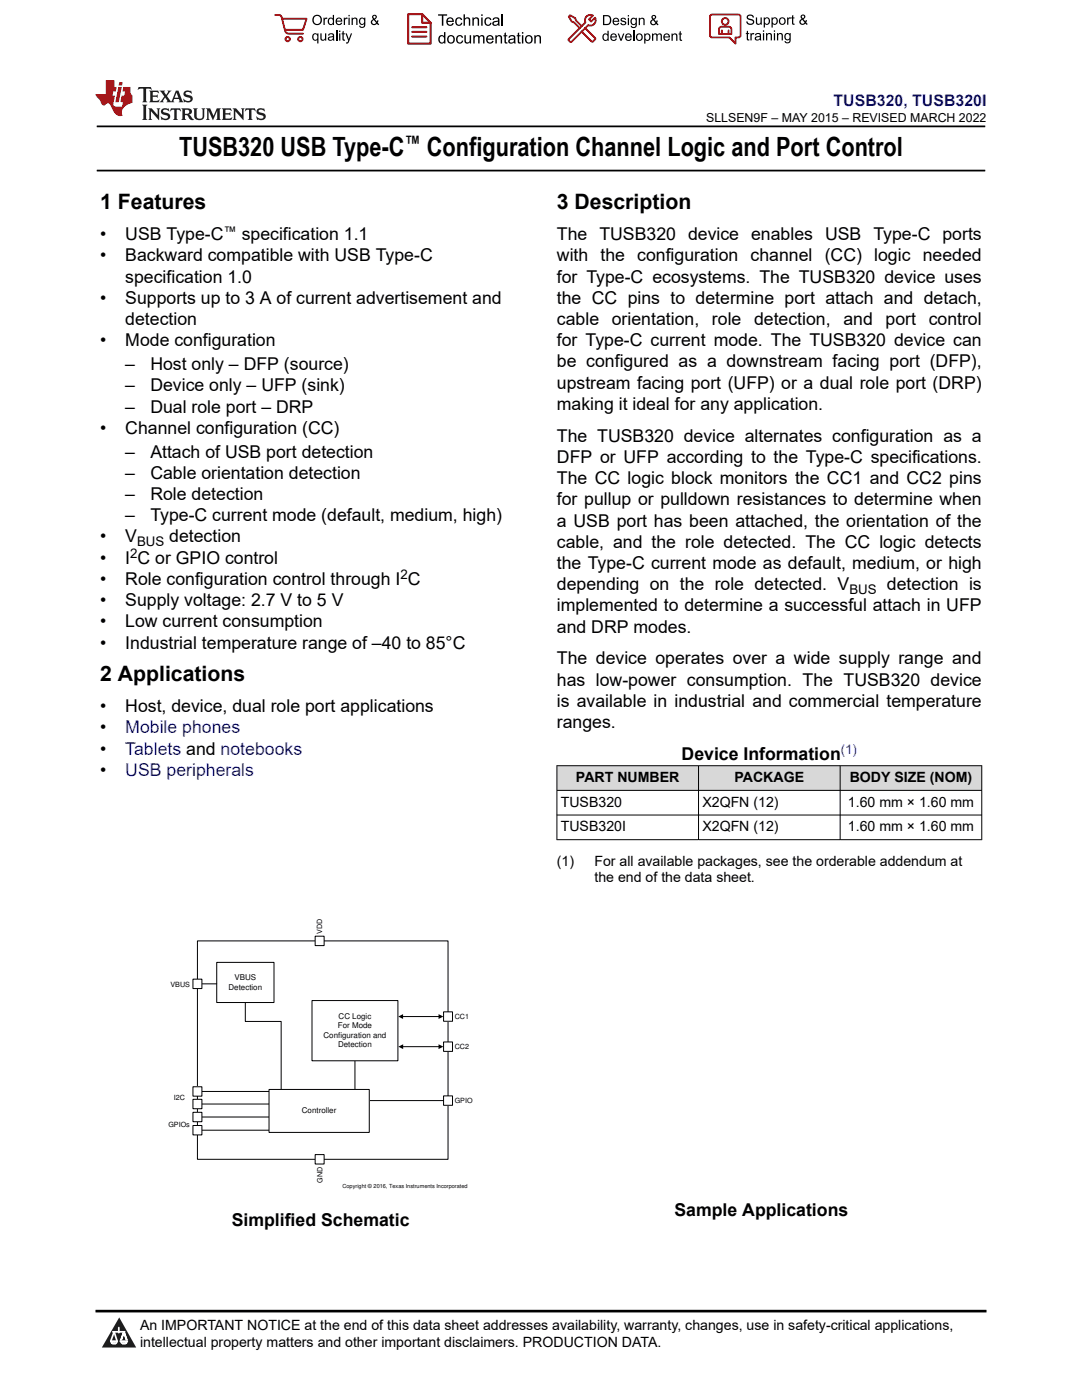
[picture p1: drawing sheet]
<svg xmlns="http://www.w3.org/2000/svg" width="216mm" height="279mm" viewBox="0 0 216 279" stroke-linecap="round" stroke-linejoin="round" font-family="sans-serif">
<path d="M19.3 25.2h177.3M19.3 34h177.3" fill="none" stroke="#000" stroke-width=".35"/>
<g fill="#d8d8d8">
<path d="M111.1 152.8h84.8v4.9h-84.8z" fill-rule="evenodd"/>
<path d="M111.2 152.9h28.1v4.8h-28.1z" fill-rule="evenodd"/>
<path d="M139.4 152.9h28.2v4.8h-28.2z" fill-rule="evenodd"/>
<path d="M167.7 152.9h28.1v4.8h-28.1z" fill-rule="evenodd"/>
</g>
<path d="M111.1 152.8h84.9M111.1 157.7h84.9M111.1 152.8v14.8M139.4 152.8v14.8M167.6 152.8v14.8M195.9 152.8v14.8M111.1 162.7h84.9M111.1 167.6h84.9" fill="none" stroke="#000" stroke-width=".2"/>
<path d="M39.4 187.8h50v43.6h-50z" fill-rule="evenodd" fill="#fff"/>
<path d="M39.4 187.8h50v43.6h-50zM70.8 205.6v15.8" fill="none" stroke="#000" stroke-width=".2"/>
<path d="M62.3 199.7h17.1v12h-17.1z" fill-rule="evenodd" fill="#fff"/>
<path d="M48.9 199.2v4.7h7.2v13.9M62.3 199.7h17.1v12h-17.1zM39.3 217.8h14.4M73.7 219.6h15.7M80.3 202.9h7.3M80.3 208.9h7.3M39.4 225.6h14.3M39.4 222.9h14.3M39.4 220.3h14.4" fill="none" stroke="#000" stroke-width=".2"/>
<path d="M79.5 202.9l.9-.5v1zM79.5 208.9l.9-.5v1zM87.5 202.4l1 .5-1 .5zM87.5 208.4l1 .5-1 .5z" fill="#000"/>
<path d="M38.5 224.6h1.8v1.9h-1.8z" fill-rule="evenodd" fill="#fff"/>
<path d="M38.5 224.6h1.8v1.9h-1.8z" fill="none" stroke="#000" stroke-width=".2"/>
<path d="M38.5 222h1.8v1.9h-1.8z" fill-rule="evenodd" fill="#fff"/>
<path d="M38.5 222h1.8v1.9h-1.8z" fill="none" stroke="#000" stroke-width=".2"/>
<path d="M38.5 219.4h1.8v1.9h-1.8z" fill-rule="evenodd" fill="#fff"/>
<path d="M38.5 219.4h1.8v1.9h-1.8z" fill="none" stroke="#000" stroke-width=".2"/>
<path d="M38.5 216.9h1.8v1.9h-1.8z" fill-rule="evenodd" fill="#fff"/>
<path d="M38.5 216.9h1.8v1.9h-1.8z" fill="none" stroke="#000" stroke-width=".2"/>
<path d="M62.9 186.8h1.8v1.9h-1.8z" fill-rule="evenodd" fill="#fff"/>
<path d="M62.9 186.8h1.8v1.9h-1.8z" fill="none" stroke="#000" stroke-width=".2"/>
<path d="M88.5 218.7h1.8v1.9h-1.8z" fill-rule="evenodd" fill="#fff"/>
<path d="M88.5 218.7h1.8v1.9h-1.8z" fill="none" stroke="#000" stroke-width=".2"/>
<path d="M88.5 207.9h1.8v1.9h-1.8z" fill-rule="evenodd" fill="#fff"/>
<path d="M88.5 207.9h1.8v1.9h-1.8z" fill="none" stroke="#000" stroke-width=".2"/>
<path d="M88.5 201.9h1.8v1.9h-1.8z" fill-rule="evenodd" fill="#fff"/>
<path d="M88.5 201.9h1.8v1.9h-1.8z" fill="none" stroke="#000" stroke-width=".2"/>
<path d="M53.7 217.4h20v8.6h-20z" fill-rule="evenodd" fill="#fff"/>
<path d="M53.7 217.4h20v8.6h-20z" fill="none" stroke="#000" stroke-width=".2"/>
<path d="M62.9 230.4h1.8v1.9h-1.8z" fill-rule="evenodd" fill="#fff"/>
<path d="M62.9 230.4h1.8v1.9h-1.8z" fill="none" stroke="#000" stroke-width=".2"/>
<path d="M43.2 192.1h11.5v8h-11.5z" fill-rule="evenodd" fill="#fff"/>
<path d="M39.4 196.3h3.8M43.2 192.1h11.5v8h-11.5z" fill="none" stroke="#000" stroke-width=".2"/>
<path d="M38.5 195.4h1.8v1.9h-1.8z" fill-rule="evenodd" fill="#fff"/>
<path d="M38.5 195.4h1.8v1.9h-1.8z" fill="none" stroke="#000" stroke-width=".2"/>
<path d="M0 0h215.9v23.8h-215.9z" fill-rule="evenodd" fill="#fff"/>
<path d="M27.7 17.4l-.2 .6 .5-.3h.6v.1v2.2l-.2 .4h1l-.2-.4v-2.2v-.1h.5l.5 .3-.1-.6zM29.8 18.1l.2 .4v1.5l-.2 .4h1.9l.1-.6a1.08 1.08 0 0 1-1.3 .2v-.7h.6l.4 .2v-.6l-.4 .2h-.6v-.6l.2-.1a1 1 0 0 1 1 .2l-.1-.5zM31.8 18.1l1 1.1-1 1.2h.9l-.2-.2 .4-.7 .5 .7-.2 .2h1.6l-.2-.2 .1-.4h1l.1 .4-.1 .2h.9l-.2-.3-.8-2h-.5l-1 2.2-.8-1.1 .9-1.1h-.8l.2 .2-.5 .7-.3-.7 .1-.2zM35.2 18.5l.4 1h-.8zM36.8 18.2a.65 .65 0 0 0-.2 .7 .65 .65 0 0 0 .6 .5l.7 .2 .1 .2a.79 .79 0 0 1-.7 .4 .79 .79 0 0 1-.7-.5l.1 .7 .2-.1a.93 .93 0 0 0 1.1 .1 .93 .93 0 0 0 .4-1 1.46 1.46 0 0 0-1.2-.6l-.1-.3a1.09 1.09 0 0 1 1.2 .2l-.2-.6-.1 .1-.6-.2zM28.4 20.9l.2 .4v2.3l-.2 .3h1l-.2-.3v-2.3l.2-.4zM29.6 21.6l.2 .4v1.6l-.2 .3h.8l-.3-.3v-1.4l1.7 1.8v-2l.2-.4h-.8l.2 .2 .1 1.1-1.2-1.3zM32.3 21.8a.65 .65 0 0 0-.2 .7 .65 .65 0 0 0 .7 .4l.6 .2 .1 .2a.79 .79 0 0 1-.7 .4 .79 .79 0 0 1-.7-.5l.1 .7 .2-.1a.93 .93 0 0 0 1.1 .1 .93 .93 0 0 0 .4-.9 1.46 1.46 0 0 0-1.2-.6l-.1-.4a1.09 1.09 0 0 1 1.2 .2l-.2-.6-.1 .1-.6-.1zM34.1 21.6l-.1 .7a.63 .63 0 0 1 .7-.4l.1 1.7-.3 .3h1l-.2-.3v-1.7a.66 .66 0 0 1 .8 .4l-.1-.7zM36.2 21.6l.2 .4v1.6l-.2 .3h.9l-.2-.2v-.7h.5l.1 .2a.79 .79 0 0 0 1.2 .6l-1-.9a.61 .61 0 0 0 .6-.6 .61 .61 0 0 0-.5-.6zM36.9 21.9h.2a.47 .47 0 0 1 .5 .1 .47 .47 0 0 1 .1 .5l-.2 .2h-.6zM38.5 21.6l.2 .2a2.27 2.27 0 0 0 .4 2 1.04 1.04 0 0 0 1.7-.7v-1.3l.2-.2h-.8l.2 .4v1.1a.6 .6 0 0 1-.6 .6 .6 .6 0 0 1-.6-.6v-1.1l.3-.4zM41.1 21.6l.2 .4v1.6l-.2 .3h.7l-.2-.3v-1.5l.9 1.9 .8-1.9v1.5l-.2 .3h1l-.3-.3v-1.6l.3-.4h-.8l-.7 1.5-.7-1.5zM44.3 21.6l.2 .4v1.6l-.2 .3h1.9l.1-.5a1.09 1.09 0 0 1-1.3 .1v-.6h.6l.4 .1v-.6l-.4 .2h-.6v-.6l.2-.1a1.01 1.01 0 0 1 1 .3l-.1-.6zM46.4 21.6l.3 .4v1.6l-.3 .3h.8l-.2-.3v-1.4l1.6 1.8v-2l.2-.4h-.7l.2 .2v1.1l-1.2-1.3zM49 21.6l-.1 .7a.63 .63 0 0 1 .8-.4v1.7l-.3 .3h1l-.2-.3v-1.7a.66 .66 0 0 1 .8 .4l-.1-.7zM51.4 21.8a.65 .65 0 0 0-.2 .7 .65 .65 0 0 0 .6 .4l.6 .2 .2 .2a.79 .79 0 0 1-.8 .4 .79 .79 0 0 1-.6-.5l.1 .7 .2-.1a.93 .93 0 0 0 1 .1 .93 .93 0 0 0 .5-.9 1.46 1.46 0 0 0-1.3-.6l-.1-.4a1.09 1.09 0 0 1 1.3 .2l-.2-.6-.2 .1-.5-.1z" fill="#231f20"/>
<path d="M21.1 16v2.8h-2.1l.1 .3 .9 1a.95 .95 0 0 0 .9 .9 .59 .59 0 0 1 .6-.4 .59 .59 0 0 1 .5 .4l.4 .8a1.59 1.59 0 0 0 2.1 1.3 1.61 1.61 0 0 1 1-2.2l1-.4-.1-1.5a1.59 1.59 0 0 1-.4-1.6h-1.4l-.2 .9h.5l-.1 .8h-.5l-.2 1v.2l.4 .1-.2 .9h-.6a.73 .73 0 0 1-1.1-.7l.3-1.5h-.5l.2-.8h.5l.2-.9h-.5v-1.4zM23.6 17.4l-.6 3h.7l.6-3zM23.8 16.4l-.1 .7h.7l.1-.7z" fill="#ed1c24"/>
<g fill="#000">
<path d="M62.3 4a1 1 0 0 1 2 0 1 1 0 0 1-2 0zM62.8 3.4a.78 .78 0 0 0-.1 1.1 .78 .78 0 0 0 1.1 .1 .78 .78 0 0 0 .1-1.1 .78 .78 0 0 0-1.1-.1z" fill-rule="evenodd"/>
<path d="M62.5 6.8l.4-.2 .4 .3v-.2h.2v2h-.2v-.7a.68 .68 0 0 1-.9-.1 .68 .68 0 0 1 0-.9zM62.6 7a.51 .51 0 0 0-.1 .6 .51 .51 0 0 0 .7 .2 .51 .51 0 0 0 .1-.7 .51 .51 0 0 0-.7-.1z" fill-rule="evenodd"/>
<path d="M64.5 3.5h.3v.3l.1-.3h.3l.1 .1-.1 .2a.32 .32 0 0 0-.3 0 .32 .32 0 0 0-.1 .4v.8h-.3z" fill-rule="evenodd"/>
<path d="M63.9 6.7h.3v.8a.36 .36 0 0 0 .3 .4 .36 .36 0 0 0 .4-.5v-.7h.2v1.4h-.2v-.2a.51 .51 0 0 1-.6 .2 .51 .51 0 0 1-.4-.5z" fill-rule="evenodd"/>
<path d="M65.6 3.7l.4-.2 .4 .2v-.7h.3v2h-.3v-.2a.7 .7 0 0 1-1-.1 .7 .7 0 0 1 .2-1zM65.8 3.8a.51 .51 0 0 0-.1 .7 .51 .51 0 0 0 .6 .2 .51 .51 0 0 0 .1-.7 .51 .51 0 0 0-.6-.2z" fill-rule="evenodd"/>
<path d="M65.6 6.8a.66 .66 0 0 1 .8-.1 .66 .66 0 0 1 .3 .8v.6h-.2l-.1-.2a.52 .52 0 0 1-.7 .2 .52 .52 0 0 1-.2-.6l.3-.2a.42 .42 0 0 0 .6-.3l-.3-.2-.3 .1-.1 .2h-.3zM65.7 7.6a.35 .35 0 0 0 .3 .4 .35 .35 0 0 0 .4-.4v-.2z" fill-rule="evenodd"/>
<path d="M67.7 6.1h.2v.3h-.2zM67.7 6.7h.2v1.4h-.2z" fill-rule="evenodd"/>
<path d="M67.1 3.7a.68 .68 0 0 1 .9-.1 .68 .68 0 0 1 .3 .7h-1.1a.42 .42 0 0 0 .3 .5 .42 .42 0 0 0 .5-.3h.3a.73 .73 0 0 1-1.1 .4 .73 .73 0 0 1-.1-1.2zM67.4 3.8l-.2 .3h.8l-.2-.4z" fill-rule="evenodd"/>
<path d="M68.6 3.5h.2v.3l.2-.3h.3l.1 .1-.1 .2a.32 .32 0 0 0-.4 0 .32 .32 0 0 0-.1 .4v.8h-.2z" fill-rule="evenodd"/>
<path d="M68.3 6.3l.3-.1v.5h.2v.1h-.2v.9l.3 .4a.36 .36 0 0 1-.4 0 .36 .36 0 0 1-.2-.4v-.9h-.1v-.1h.1z" fill-rule="evenodd"/>
<path d="M68.9 6.7h.3l.4 1.1 .4-1.1h.3l-.6 1.4a.51 .51 0 0 1-.6 .6l-.1-.3h.3l.2-.3z" fill-rule="evenodd"/>
<path d="M69.5 3h.3v.3h-.3zM69.5 3.5h.3v1.5h-.3z" fill-rule="evenodd"/>
<path d="M70.2 3.5h.2v.2a.52 .52 0 0 1 .6-.2 .52 .52 0 0 1 .3 .6v.9h-.2v-.9a.34 .34 0 0 0-.3-.4 .34 .34 0 0 0-.4 .3v1h-.2z" fill-rule="evenodd"/>
<path d="M71.8 3.7l.4-.2 .5 .2v-.2h.2v1.3a.64 .64 0 0 1-.5 .8 .64 .64 0 0 1-.7-.5h.2a.41 .41 0 0 0 .5 .2 .41 .41 0 0 0 .2-.5 .69 .69 0 0 1-.9-.1 .69 .69 0 0 1 .1-1zM72 3.8a.5 .5 0 0 0-.1 .7 .5 .5 0 0 0 .7 .1 .5 .5 0 0 0 .1-.6 .5 .5 0 0 0-.7-.2z" fill-rule="evenodd"/>
<path d="M74.4 3.1a.47 .47 0 0 1 .7 .1 .47 .47 0 0 1-.3 .7l.4 .4 .1-.3 .2 .1-.1 .4 .3 .3-.2 .2-.3-.3a.63 .63 0 0 1-1 .1 .63 .63 0 0 1 .3-1l-.3-.4zM74.5 3.4a.27 .27 0 0 0 .5 0 .27 .27 0 0 0-.5 0zM74.4 4.1a.4 .4 0 0 0 0 .6 .4 .4 0 0 0 .6-.1l-.4-.6z" fill-rule="evenodd"/>
<path d="M87.4 2.9h1.8v.2h-.7v2h-.3v-2h-.8z" fill-rule="evenodd"/>
<path d="M87.6 7.2l.5-.2 .5 .2v-.8h.3v2.3h-.3v-.2a.76 .76 0 0 1-1-.1 .76 .76 0 0 1-.1-1zM87.9 7.4a.58 .58 0 0 0-.2 .7 .58 .58 0 0 0 .8 .2 .58 .58 0 0 0 .1-.7 .58 .58 0 0 0-.7-.2z" fill-rule="evenodd"/>
<path d="M89.5 7.2a.81 .81 0 0 1 1.1 .1 .81 .81 0 0 1-.2 1.2 .81 .81 0 0 1-1.1-.2l-.1-.7zM89.6 7.4a.57 .57 0 0 0 0 .8 .57 .57 0 0 0 .8 0 .57 .57 0 0 0 0-.7 .57 .57 0 0 0-.8-.1z" fill-rule="evenodd"/>
<path d="M89.3 3.7a.77 .77 0 0 1 .9-.2 .77 .77 0 0 1 .4 .9h-1.3a.48 .48 0 0 0 .4 .5 .48 .48 0 0 0 .6-.3h.3a.83 .83 0 0 1-1.3 .4 .83 .83 0 0 1 0-1.3zM89.5 3.8l-.2 .4h1l-.3-.5z" fill-rule="evenodd"/>
<path d="M91 3.7a.7 .7 0 0 1 1.2 .3h-.2a.45 .45 0 0 0-.6-.3 .45 .45 0 0 0-.3 .6 .45 .45 0 0 0 .3 .6 .45 .45 0 0 0 .6-.4l.3 .1a.76 .76 0 0 1-1.1 .5 .76 .76 0 0 1-.3-1.1z" fill-rule="evenodd"/>
<path d="M91.2 7.2a.7 .7 0 0 1 1.2 .3l-.3 .1a.45 .45 0 0 0-.5-.4 .45 .45 0 0 0-.3 .7 .45 .45 0 0 0 .3 .6 .45 .45 0 0 0 .6-.4h.2a.76 .76 0 0 1-1 .5 .76 .76 0 0 1-.4-1.1z" fill-rule="evenodd"/>
<path d="M92.5 2.9h.3v.8a.59 .59 0 0 1 .7-.2 .59 .59 0 0 1 .3 .6v1h-.2v-1a.4 .4 0 0 0-.5-.4 .4 .4 0 0 0-.3 .5v.9h-.3z" fill-rule="evenodd"/>
<path d="M92.7 7h.2v.9a.41 .41 0 0 0 .5 .6 .41 .41 0 0 0 .3-.6v-.9h.3v1.7h-.3v-.3a.58 .58 0 0 1-.7 .3 .58 .58 0 0 1-.3-.7z" fill-rule="evenodd"/>
<path d="M94.3 3.5h.2v.2a.59 .59 0 0 1 .7-.2 .59 .59 0 0 1 .4 .6v1h-.3v-1a.41 .41 0 0 0-.4-.4 .41 .41 0 0 0-.4 .5v.9h-.2z" fill-rule="evenodd"/>
<path d="M94.4 7h.3v.3a.56 .56 0 0 1 1 0 .54 .54 0 0 1 .6-.3 .54 .54 0 0 1 .4 .5v1.2h-.3v-1.1a.34 .34 0 0 0-.3-.4 .34 .34 0 0 0-.4 .3v1.2h-.3v-1.1a.38 .38 0 0 0-.5-.3 .38 .38 0 0 0-.2 .5v.9h-.3z" fill-rule="evenodd"/>
<path d="M96 2.9h.3v.3h-.3zM96 3.5h.3v1.6h-.3z" fill-rule="evenodd"/>
<path d="M96.8 3.7a.7 .7 0 0 1 1.3 .3h-.3a.45 .45 0 0 0-.6-.3 .45 .45 0 0 0-.3 .6 .45 .45 0 0 0 .3 .6 .45 .45 0 0 0 .6-.4l.3 .1a.76 .76 0 0 1-1.1 .5 .76 .76 0 0 1-.3-1.1z" fill-rule="evenodd"/>
<path d="M97.2 7.2a.77 .77 0 0 1 .9-.1 .77 .77 0 0 1 .4 .8h-1.2a.48 .48 0 0 0 .3 .6 .48 .48 0 0 0 .6-.4l.3 .1a.83 .83 0 0 1-1.3 .3 .83 .83 0 0 1 0-1.3zM97.4 7.4l-.1 .3h.9l-.2-.4z" fill-rule="evenodd"/>
<path d="M98.8 7h.3v.3a.59 .59 0 0 1 .7-.3 .59 .59 0 0 1 .4 .7v1h-.3v-1a.41 .41 0 0 0-.5-.5 .41 .41 0 0 0-.3 .6v.9h-.3z" fill-rule="evenodd"/>
<path d="M98.4 3.7a.74 .74 0 0 1 1-.2 .74 .74 0 0 1 .3 .9v.7h-.3v-.2a.59 .59 0 0 1-.8 .3 .59 .59 0 0 1-.3-.8l1.1-.3a.42 .42 0 0 0-.4-.4 .42 .42 0 0 0-.5 .3h-.2zM98.6 4.5a.36 .36 0 0 0 .2 .5 .36 .36 0 0 0 .5-.2l.1-.5z" fill-rule="evenodd"/>
<path d="M100.7 6.6l.2-.1v.5h.3v.2h-.3v1l.1 .2h.2l.1 .3a.41 .41 0 0 1-.5-.1 .41 .41 0 0 1-.1-.4v-1h-.2v-.2h.2z" fill-rule="evenodd"/>
<path d="M101.6 7.2a.74 .74 0 0 1 .9-.2 .74 .74 0 0 1 .3 1l.1 .7h-.3v-.2a.59 .59 0 0 1-.8 .2 .59 .59 0 0 1-.3-.8l1-.3a.42 .42 0 0 0-.3-.4 .42 .42 0 0 0-.5 .3h-.3zM101.8 8.1a.36 .36 0 0 0 .1 .5 .36 .36 0 0 0 .5-.3l.2-.4z" fill-rule="evenodd"/>
<path d="M103.3 6.6l.3-.1v.5h.3v.2h-.3v1l.1 .2h.2v.3a.41 .41 0 0 1-.5-.1 .41 .41 0 0 1-.1-.4v-1h-.2v-.2h.2z" fill-rule="evenodd"/>
<path d="M104.1 6.4h.3v.3h-.3zM104.1 7h.3v1.7h-.3z" fill-rule="evenodd"/>
<path d="M105 7.2a.81 .81 0 0 1 1.1 .1 .81 .81 0 0 1-.1 1.2 .81 .81 0 0 1-1.2-.2v-.7zM105.2 7.4a.57 .57 0 0 0-.1 .8 .57 .57 0 0 0 .8 0 .57 .57 0 0 0 0-.7 .57 .57 0 0 0-.7-.1z" fill-rule="evenodd"/>
<path d="M106.6 7h.3v.3a.59 .59 0 0 1 .7-.3 .59 .59 0 0 1 .4 .7v1h-.3v-1a.41 .41 0 0 0-.5-.5 .41 .41 0 0 0-.3 .6v.9h-.3z" fill-rule="evenodd"/>
<path d="M120.3 3h.7a1 1 0 0 1 1 1 1 1 0 0 1-1 1h-.7zM120.6 3.2v1.6h.4a.77 .77 0 0 0 .7-.8 .77 .77 0 0 0-.7-.8z" fill-rule="evenodd"/>
<path d="M120.4 6.9l.4-.2 .4 .2v-.8h.3v2h-.3v-.1a.7 .7 0 0 1-.9-.2 .7 .7 0 0 1 .1-.9zM120.6 7a.51 .51 0 0 0-.1 .7 .51 .51 0 0 0 .6 .1 .51 .51 0 0 0 .1-.6 .51 .51 0 0 0-.6-.2z" fill-rule="evenodd"/>
<path d="M122 6.9a.68 .68 0 0 1 .8-.2 .68 .68 0 0 1 .3 .8h-1.1a.42 .42 0 0 0 .3 .5 .42 .42 0 0 0 .5-.3h.3a.73 .73 0 0 1-1.1 .3 .73 .73 0 0 1 0-1.1zM122.2 7l-.2 .3h.8l-.2-.4z" fill-rule="evenodd"/>
<path d="M122.4 3.7a.68 .68 0 0 1 .8-.1 .68 .68 0 0 1 .4 .8h-1.1a.42 .42 0 0 0 .3 .4 .42 .42 0 0 0 .5-.3l.3 .1a.73 .73 0 0 1-1.2 .3 .73 .73 0 0 1 0-1.2zM122.6 3.8l-.1 .3h.8l-.2-.3z" fill-rule="evenodd"/>
<path d="M123.9 3.7l.1-.1a.62 .62 0 0 1 .9 .3l-.2 .1a.29 .29 0 0 0-.3-.3 .29 .29 0 0 0-.3 .3l.1 .1a.58 .58 0 0 1 .6 .1 .58 .58 0 0 1 .1 .6 .67 .67 0 0 1-1.1-.2l.2-.1a.33 .33 0 0 0 .4 .4 .33 .33 0 0 0 .3-.4 .71 .71 0 0 1-.9-.6z" fill-rule="evenodd"/>
<path d="M123.3 6.7h.2l.4 1.2 .4-1.2h.3l-.6 1.4h-.2z" fill-rule="evenodd"/>
<path d="M125.3 3h.2v.3h-.2zM125.3 3.6h.2v1.4h-.2z" fill-rule="evenodd"/>
<path d="M124.9 6.9a.68 .68 0 0 1 .8-.2 .68 .68 0 0 1 .4 .8h-1.1a.42 .42 0 0 0 .3 .5 .42 .42 0 0 0 .5-.3h.3a.73 .73 0 0 1-1.2 .3 .73 .73 0 0 1 0-1.1zM125.1 7l-.1 .3h.8l-.2-.4z" fill-rule="evenodd"/>
<path d="M126 3.7l.4-.2 .4 .2v-.1h.3v1.2a.64 .64 0 0 1-.5 .8 .64 .64 0 0 1-.8-.5l.3 .1a.41 .41 0 0 0 .5 .2 .41 .41 0 0 0 .2-.6 .69 .69 0 0 1-.9-.1 .69 .69 0 0 1 .1-1zM126.2 3.9a.5 .5 0 0 0-.1 .6 .5 .5 0 0 0 .6 .2 .5 .5 0 0 0 .2-.7 .5 .5 0 0 0-.7-.1z" fill-rule="evenodd"/>
<path d="M126.9 7.4a.73 .73 0 0 1 1.4 0 .73 .73 0 0 1-1.4 0zM127.3 7a.5 .5 0 0 0-.1 .7 .5 .5 0 0 0 .7 0 .5 .5 0 0 0 0-.6 .5 .5 0 0 0-.6-.1z" fill-rule="evenodd"/>
<path d="M127.5 3.6h.2v.2a.52 .52 0 0 1 .6-.3 .52 .52 0 0 1 .3 .6v.9h-.2v-.9a.34 .34 0 0 0-.3-.4 .34 .34 0 0 0-.4 .3v1h-.2z" fill-rule="evenodd"/>
<path d="M128.5 6.7h.3v.2a.67 .67 0 0 1 .9 0 .67 .67 0 0 1 0 .9 .55 .55 0 0 1-.9 .2v.7h-.3zM128.9 7a.5 .5 0 0 0-.1 .7 .5 .5 0 0 0 .6 .1 .5 .5 0 0 0 .2-.6 .5 .5 0 0 0-.7-.2z" fill-rule="evenodd"/>
<path d="M130.1 6.7h.2v.2a.49 .49 0 0 1 .9 0l.4-.2a.42 .42 0 0 1 .5 .4v1h-.3v-.9a.3 .3 0 0 0-.2-.3 .3 .3 0 0 0-.4 .2v1h-.2v-.9a.33 .33 0 0 0-.5-.3 .33 .33 0 0 0-.2 .5v.7h-.2z" fill-rule="evenodd"/>
<path d="M130.1 3.1a.47 .47 0 0 1 .8 .1 .47 .47 0 0 1-.3 .7l.3 .4 .1-.2h.3l-.2 .5 .3 .3-.2 .2-.3-.3a.63 .63 0 0 1-1 .1 .63 .63 0 0 1 .3-1l-.2-.5zM130.2 3.5a.27 .27 0 0 0 .5 0 .27 .27 0 0 0-.5 0zM130.2 4.1a.4 .4 0 0 0 0 .7 .4 .4 0 0 0 .6-.2l-.5-.6z" fill-rule="evenodd"/>
<path d="M132.5 6.9a.68 .68 0 0 1 .9-.2 .68 .68 0 0 1 .3 .8h-1.1a.42 .42 0 0 0 .3 .5 .42 .42 0 0 0 .5-.3h.3a.73 .73 0 0 1-1.1 .3 .73 .73 0 0 1-.1-1.1zM132.7 7l-.1 .3h.8l-.2-.4z" fill-rule="evenodd"/>
<path d="M134 6.7h.2v.2a.52 .52 0 0 1 .6-.2 .52 .52 0 0 1 .4 .6v.8h-.3v-.8a.34 .34 0 0 0-.2-.4 .34 .34 0 0 0-.4 .2l-.1 1h-.2z" fill-rule="evenodd"/>
<path d="M135.6 6.3l.2-.1v.5h.3v.2h-.3v.8l.3 .4a.36 .36 0 0 1-.4 0 .36 .36 0 0 1-.1-.4v-.8h-.2v-.2h.2z" fill-rule="evenodd"/>
<path d="M149.2 3a.8 .8 0 0 1 1.2 .5h-.2a.44 .44 0 0 0-.5-.4 .44 .44 0 0 0-.4 .5l.2 .1a.9 .9 0 0 1 1 .8 .84 .84 0 0 1-.9 .5 .84 .84 0 0 1-.7-.7h.3a.52 .52 0 0 0 .5 .5 .52 .52 0 0 0 .5-.6l-.2-.1a.85 .85 0 0 1-1-.8z" fill-rule="evenodd"/>
<path d="M149 6.3l.3-.2v.5h.2v.2h-.2v.9l.2 .4a.36 .36 0 0 1-.4-.1 .36 .36 0 0 1-.1-.4v-.8h-.2v-.2h.2z" fill-rule="evenodd"/>
<path d="M149.7 6.6h.3v.2l.1-.2h.3l.1 .1-.1 .2a.32 .32 0 0 0-.3 0 .32 .32 0 0 0-.1 .4v.8h-.3z" fill-rule="evenodd"/>
<path d="M150.7 6.8a.66 .66 0 0 1 .9-.2 .66 .66 0 0 1 .3 .9v.6h-.2l-.1-.2a.52 .52 0 0 1-.7 .2 .52 .52 0 0 1-.2-.7l.2-.1a.42 .42 0 0 0 .7-.3l-.3-.2h-.3l-.1 .3-.3-.1zM150.9 7.5a.35 .35 0 0 0 .3 .5 .35 .35 0 0 0 .4-.4v-.3z" fill-rule="evenodd"/>
<path d="M150.8 3.5h.3v.8a.36 .36 0 0 0 .3 .5 .36 .36 0 0 0 .4-.5v-.8h.2v1.4h-.2v-.2a.51 .51 0 0 1-.6 .3 .51 .51 0 0 1-.4-.6z" fill-rule="evenodd"/>
<path d="M152.2 6.1h.3v.2h-.3zM152.2 6.6h.3v1.5h-.3z" fill-rule="evenodd"/>
<path d="M152.4 3.5h.2v.2a.67 .67 0 0 1 .9 0 .67 .67 0 0 1 .1 .9 .55 .55 0 0 1-1 .2v.7h-.2zM152.7 3.8a.5 .5 0 0 0-.1 .7 .5 .5 0 0 0 .7 .1 .5 .5 0 0 0 .1-.6 .5 .5 0 0 0-.7-.2z" fill-rule="evenodd"/>
<path d="M152.9 6.6h.2v.2a.52 .52 0 0 1 .6-.2 .52 .52 0 0 1 .3 .6v.9h-.2v-.9a.34 .34 0 0 0-.3-.4 .34 .34 0 0 0-.4 .2v1.1h-.2z" fill-rule="evenodd"/>
<path d="M153.9 3.5h.3v.2a.67 .67 0 0 1 .9 0 .67 .67 0 0 1 0 .9 .55 .55 0 0 1-.9 .2v.7h-.3zM154.3 3.8a.5 .5 0 0 0-.1 .7 .5 .5 0 0 0 .6 .1 .5 .5 0 0 0 .2-.6 .5 .5 0 0 0-.7-.2z" fill-rule="evenodd"/>
<path d="M154.4 6.1h.3v.2h-.3zM154.4 6.6h.3v1.5h-.3z" fill-rule="evenodd"/>
<path d="M155 6.6h.3v.2a.52 .52 0 0 1 .6-.2 .52 .52 0 0 1 .3 .6v.9h-.2v-.9a.34 .34 0 0 0-.3-.4 .34 .34 0 0 0-.4 .2v1.1h-.3z" fill-rule="evenodd"/>
<path d="M155.4 4.2a.75 .75 0 0 1 1.5 0 .75 .75 0 0 1-1.5 0zM155.8 3.8a.5 .5 0 0 0-.1 .7 .5 .5 0 0 0 .8 0 .5 .5 0 0 0 0-.7 .5 .5 0 0 0-.7 0z" fill-rule="evenodd"/>
<path d="M156.7 6.8l.4-.2 .5 .2v-.2h.2v1.3a.64 .64 0 0 1-.5 .7 .64 .64 0 0 1-.8-.4h.3a.41 .41 0 0 0 .5 .2 .41 .41 0 0 0 .2-.5 .69 .69 0 0 1-.9-.1 .69 .69 0 0 1 .1-1zM156.9 6.9a.5 .5 0 0 0-.1 .7 .5 .5 0 0 0 .6 .1 .5 .5 0 0 0 .2-.7 .5 .5 0 0 0-.7-.1z" fill-rule="evenodd"/>
<path d="M157.1 3.5h.2v.2l.1-.2h.3h.2l-.1 .3a.32 .32 0 0 0-.4 0 .32 .32 0 0 0-.1 .4v.7h-.2z" fill-rule="evenodd"/>
<path d="M158 3.1l.3-.1v.5h.2v.2h-.2v.8l.3 .4a.36 .36 0 0 1-.4 0 .36 .36 0 0 1-.2-.4v-.8h-.1v-.2h.1z" fill-rule="evenodd"/>
<path d="M159.9 3a.47 .47 0 0 1 .7 .1 .47 .47 0 0 1-.3 .7l.4 .5 .1-.3h.2l-.1 .5 .3 .3-.2 .2-.3-.3a.63 .63 0 0 1-1 .1 .63 .63 0 0 1 .3-1l-.3-.5zM160 3.4a.27 .27 0 0 0 .5 0 .27 .27 0 0 0-.5 0zM159.9 4.1a.4 .4 0 0 0 0 .6 .4 .4 0 0 0 .6-.2l-.4-.6z" fill-rule="evenodd"/>
</g>
<path d="M67.2 6.1v2M126.5 6.1v2" fill="none" stroke="#000" stroke-width=".25"/>
<g fill="none" stroke="#de0000" stroke-width=".37">
<path d="M54.9 3h.9a1.19 1.19 0 0 1 .6 1.2l.6 2.1a.85 .85 0 0 0 1 .4h2.5M56.3 3.7h4.9l-.7 2.2h-3.6M116.1 5.2l-1.2-1.1-.1-.5-1-.6-.3 .3 .6 1 .5 .2 1.1 1.1M116.8 5.6l1.9 2v.3l-.4 .4h-.3l-1.9-2zM116.8 5.6l.6-.6a1.07 1.07 0 0 0 1.2-.2 1.07 1.07 0 0 0 .1-1.3l-.7 .8-.5-.4 .8-.8a1.07 1.07 0 0 0-1.2 .2 1.07 1.07 0 0 0-.3 1.2l-3.3 3.3v.3l.3 .3h.2l2.1-2.1M141.7 3.1l.4-.2h5.3l.3 .2 .1 3.9-.2 .4-.8 .1v1.2l-1.3-1.2h-3.4l-.4-.2zM143.5 5.6l.5-.3 1.7 .1 .2 .5v.9h-2.4zM144 6.1v.7M145.4 6.1v.7"/>
<circle cx="57.4" cy="7.8" r=".44"/>
<circle cx="59.9" cy="7.8" r=".44"/>
<circle cx="144.7" cy="4.3" r=".67"/>
</g>
<path d="M100.2 2.9v2.2" fill="none" stroke="#000" stroke-width=".28"/>
<path d="M81.4 2.8h2.8v1.7h1.7v4.2h-4.5zM82.3 6.4h2.8M82.3 5.4h2.8M82.3 7.3h2.8M84.2 2.8l1.7 1.7" fill="none" stroke="#de0000" stroke-width=".42"/>
<path d="M0 261.4h215.9v18h-215.9z" fill-rule="evenodd" fill="#fff"/>
<path d="M23.8 262.9l3.4 6h-6.9z" fill="#231f20"/>
<path d="M22.1 267.7h1.3l-.4 .5h-.3a.55 .55 0 0 1-.6-.5z" fill-rule="evenodd" fill="#fff"/>
<path d="M22.1 267.7h1.3l-.4 .5h-.3a.55 .55 0 0 1-.6-.5z" fill="none" stroke="#231f20" stroke-width=".34"/>
<path d="M22.1 267.7h1.3l-.4 .5h-.5zM22.6 265.8h.1M22.6 265.8h2.3zM23.7 265.9h.1M23.7 264.9v1zM24 267.7h.1" fill="none" stroke="#fff" stroke-width=".34"/>
<path d="M24.7 265.8l-.7 1.9z" fill="#fff"/>
<path d="M24.7 265.8l-.7 1.9z" fill="none" stroke="#fff" stroke-width=".34"/>
<path d="M24.7 265.8l.7 1.9z" fill="#fff"/>
<path d="M24.7 265.8l.7 1.9zM25.3 267.7h.1" fill="none" stroke="#fff" stroke-width=".34"/>
<path d="M22.8 265.8l-.7 1.9z" fill="#fff"/>
<path d="M22.8 265.8l-.7 1.9z" fill="none" stroke="#fff" stroke-width=".34"/>
<path d="M22.8 265.8l.6 1.9z" fill="#fff"/>
<path d="M22.8 265.8l.6 1.9z" fill="none" stroke="#fff" stroke-width=".34"/>
<path d="M24.1 267.7h1.3a.65 .65 0 0 1-.6 .5 .65 .65 0 0 1-.7-.5z" fill-rule="evenodd" fill="#fff"/>
<path d="M24.1 267.7h1.3a.65 .65 0 0 1-.6 .5 .65 .65 0 0 1-.7-.5z" fill="none" stroke="#231f20" stroke-width=".34"/>
<path d="M24 267.7h.1M24.1 267.7h1.3l-.4 .5h-.5z" fill="none" stroke="#fff" stroke-width=".34"/>
<path d="M19 261.7h177.8" fill="none" stroke="#000" stroke-width=".53"/>
<g font-size="5.3">
<text x="35.7" y="31.2">TUSB320 USB Type-C</text>
<text x="85.2" y="31.2">Configuration Channel Logic and Port Control</text>
</g>
<g font-size="4.2">
<text x="20" y="41.8">1 Features</text>
<text x="111.1" y="41.8">3 Description</text>
<text x="20" y="136">2 Applications</text>
</g>
<text font-size="4" x="80.7" y="29.9">™</text>
<g font-size="3.5">
<text x="20" y="47.9">•</text>
<text x="25" y="47.9">USB Type-C</text>
<text x="48.2" y="47.9">specification 1.1</text>
<text x="111.1" y="47.9">The TUSB320 device enables USB Type-C ports</text>
<text x="20" y="52.2">•</text>
<text x="25" y="52.2">Backward compatible with USB Type-C</text>
<text x="111.1" y="52.2">with the configuration channel (CC) logic needed</text>
<text x="25" y="56.4">specification 1.0</text>
<text x="111.1" y="56.4">for Type-C ecosystems. The TUSB320 device uses</text>
<text x="20" y="60.6">•</text>
<text x="25" y="60.6">Supports up to 3 A of current advertisement and</text>
<text x="25" y="64.9">detection</text>
<text x="111.1" y="60.6">the CC pins to determine port attach and detach,</text>
<text x="111.1" y="64.9">cable</text>
<text x="122.1" y="64.9">orientation,</text>
<text x="142.1" y="64.9">role</text>
<text x="150.5" y="64.9">detection,</text>
<text x="168.3" y="64.9">and</text>
<text x="176.7" y="64.9">port</text>
<text x="185.3" y="64.9">control</text>
<text x="20" y="69.1">•</text>
<text x="25" y="69.1">Mode configuration</text>
<text x="111.1" y="69.1">for Type-C current mode. The TUSB320 device can</text>
<text x="25" y="73.9">–</text>
<text x="30" y="73.9">Host only – DFP (source)</text>
<text x="111.1" y="77.6">upstream facing port (UFP) or a dual role port (DRP)</text>
<text x="111.1" y="73.3">be configured as a downstream facing port (DFP),</text>
<text x="25" y="78.1">–</text>
<text x="25" y="82.3">–</text>
<text x="30" y="78.1">Device only – UFP (sink)</text>
<text x="30" y="82.3">Dual role port – DRP</text>
<text x="111.1" y="81.8">making it ideal for any application.</text>
<text x="20" y="86.6">•</text>
<text x="25" y="86.6">Channel configuration (CC)</text>
<text x="111.1" y="88.2">The TUSB320 device alternates configuration as a</text>
<text x="25" y="91.3">–</text>
<text x="25" y="95.6">–</text>
<text x="30" y="91.3">Attach of USB port detection</text>
<text x="30" y="95.6">Cable orientation detection</text>
<text x="111.1" y="92.4">DFP or UFP according to the Type-C specifications.</text>
<text x="25" y="99.8">–</text>
<text x="30" y="99.8">Role detection</text>
<text x="111.1" y="96.6">The CC logic block monitors the CC1 and CC2 pins</text>
<text x="111.1" y="100.9">for pullup or pulldown resistances to determine when</text>
<text x="25" y="104">–</text>
<text x="30" y="104">Type-C current mode (default, medium, high)</text>
<text x="111.1" y="105.1">a USB port has been attached, the orientation of the</text>
<text x="20" y="108.3">•</text>
<text x="20" y="112.5">•</text>
<text x="25" y="108.3">V</text>
<text x="25" y="112.5">I C or GPIO control</text>
<text x="33.8" y="108.3">detection</text>
<text x="111.1" y="113.6">the Type-C current mode as default, medium, or high</text>
<text x="111.1" y="109.3">cable, and the role detected. The CC logic detects</text>
<text x="20" y="116.7">•</text>
<text x="25" y="116.7">Role configuration control through I C</text>
<text x="111.1" y="117.8">depending on the role detected. V</text>
<text x="177" y="117.8">detection is</text>
<text x="20" y="121">•</text>
<text x="20" y="125.2">•</text>
<text x="25" y="121">Supply voltage: 2.7 V to 5 V</text>
<text x="25" y="125.2">Low current consumption</text>
<text x="111.1" y="122">implemented to determine a successful attach in UFP</text>
<text x="20" y="129.4">•</text>
<text x="25" y="129.4">Industrial temperature range of –40 to 85°C</text>
<text x="111.1" y="126.3">and DRP modes.</text>
<text x="111.1" y="132.6">The device operates over a wide supply range and</text>
<text x="111.1" y="136.8">has low-power consumption. The TUSB320 device</text>
<text x="20" y="142.1">•</text>
<text x="25" y="142.1">Host, device, dual role port applications</text>
<text x="111.1" y="141.1">is available in industrial and commercial temperature</text>
<text x="20" y="146.4">•</text>
<text x="111.1" y="145.3">ranges.</text>
<text x="20" y="150.6">•</text>
<text x="20" y="154.8">•</text>
<text x="136" y="151.7">Device Information</text>
<text x="46.2" y="244.7">Simplified Schematic</text>
<text x="134.6" y="242.8">Sample Applications</text>
</g>
<g font-size="3.5" fill="#00f">
<text x="25" y="146.4">Mobile phones</text>
<text x="25" y="150.6">Tablets and notebooks</text>
<text x="25" y="154.8">USB peripherals</text>
</g>
<text font-size="3.2" fill="#00f" x="166.3" y="21.1">TUSB320, TUSB320I</text>
<g font-size="2.8">
<text x="111.9" y="161">TUSB320</text>
<text x="114.9" y="156.1">PART NUMBER</text>
<text x="140.2" y="161">X2QFN (12)</text>
<text x="146.6" y="156.1">PACKAGE</text>
<text x="169.2" y="161">1.60 mm × 1.60 mm</text>
<text x="169.5" y="156.1">BODY SIZE (NOM)</text>
<text x="111.9" y="165.9">TUSB320I</text>
<text x="140.2" y="165.9">X2QFN (12)</text>
<text x="169.2" y="165.9">1.60 mm × 1.60 mm</text>
<text x="111.1" y="172.7">(1)</text>
<text x="118.6" y="172.7">For all available packages, see the orderable addendum at</text>
<text x="118.6" y="176.1">the end of the data sheet.</text>
<text x="27.9" y="265.5">An IMPORTANT NOTICE at the end of this data sheet addresses availability, warranty, changes, use in safety-critical applications,</text>
<text x="27.9" y="268.9">intellectual property matters and other important disclaimers. PRODUCTION DATA.</text>
</g>
<g font-size="2.6">
<text x="44.6" y="47.1">™</text>
<text x="26" y="111.3">2</text>
<text x="27.4" y="109">BUS</text>
<text x="79.9" y="115.6">2</text>
<text x="169.5" y="118.5">BUS</text>
</g>
<text font-size="2.6" fill="#00f" x="167.8" y="150.5">(1)</text>
<text font-size="2.5" x="140.9" y="24.3">SLLSEN9F – MAY 2015 – REVISED MARCH 2022</text>
<g font-size="1.6">
<text x="45.6" y="197.5">Detection</text>
<text x="46.8" y="195.6">VBUS</text>
<text x="67.6" y="203.3">CC Logic</text>
<text x="64.6" y="207.1">Configuration and</text>
<text x="67.4" y="205.2">For Mode</text>
<text x="67.5" y="209">Detection</text>
<text x="60.2" y="222.2">Controller</text>
</g>
<g font-size="1.4">
<text x="64.3" y="186.3" transform="rotate(-90 64.3 186.3)">VDD</text>
<text x="34" y="197">VBUS</text>
<text x="90.7" y="203.3">CC1</text>
<text x="90.7" y="209.3">CC2</text>
<text x="34.7" y="219.5">I2C</text>
<text x="90.7" y="220.1">GPIO</text>
<text x="33.6" y="224.8">GPIOs</text>
<text x="64.3" y="236" transform="rotate(-90 64.3 236)">GND</text>
</g>
<text font-size="1.1" x="68.4" y="237.2">Copyright © 2016, Texas Instruments Incorporated</text>
</svg>
